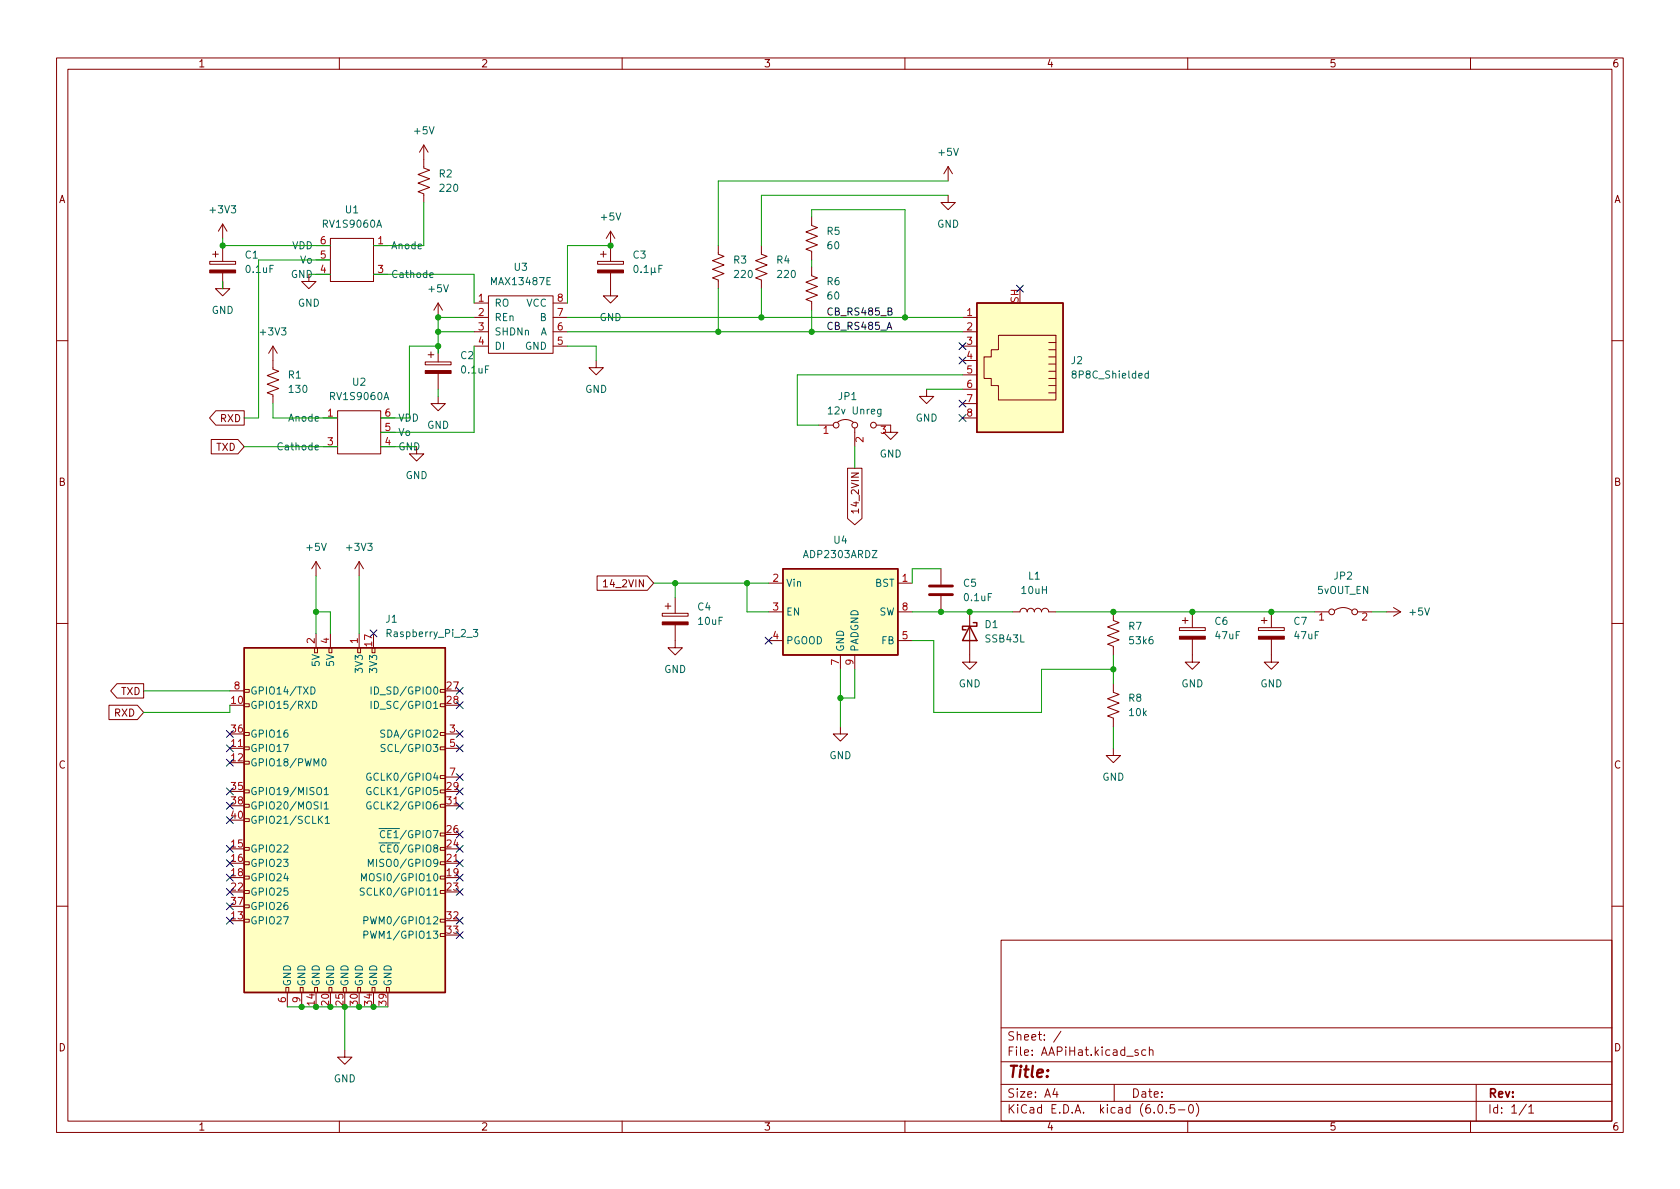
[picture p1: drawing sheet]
<svg xmlns="http://www.w3.org/2000/svg" width="297mm" height="210mm" viewBox="0 0 297 210" stroke-linecap="round" stroke-linejoin="round" font-family="sans-serif">
<g fill="none" stroke="#840000" stroke-width=".18">
<path d="M10 10.2h277v190.1h-277zM12 12.2h273v186.1h-273zM60 10.2v2M110 10.2v2M160 10.2v2M210 10.2v2M260 10.2v2M39.4 39.6l-.8 1.3M39.4 39.6v2.6M39.4 39.6l.7 1.3M74.9 25.6v4.1l1 .4-2 .8 2 .7-2 .8 2 .7-2 .8 1 .4v1.5M74.9 25.6l-.7 1.3"/>
<path d="M74.9 25.6l.8 1.3M143.5 38.3v1.6l1 .4-2 .7 2 .8-2 .7 2 .8-2 .8 1 .3v1.6M167.6 34.5v1.3h1.3l-1.3 1.3-1.2-1.3h1.2M167.6 29.5l-.7 1.2M167.6 29.5v2.5M167.6 29.5l.8 1.2M37.1 46.2h4.6v.5h-4.6zM37.6 45h1M38.1 44.4v1.1M39.4 48.3v2.7h-1.3l1.3 1.3 1.2-1.3h-1.2v-1.2M39.4 43.4v2.8M54.6 48.5v1.3h1.3l-1.3 1.2-1.3-1.2h1.3"/>
<path d="M55.9 43.4h2.5M55.9 48.5h2.5M55.9 46h2.5M58.4 42.2h7.6v7.6h-7.6zM66 43.4h2.6M66 48.5h2.6M77.5 53.6v2.5M77.5 53.6l-.8 1.3M77.5 53.6l.7 1.3M83.8 53.6h2.6M83.8 56.1h2.6M83.8 58.7h2.6"/>
<path d="M86.4 52.3h11.4v10.2h-11.4zM97.8 53.6h2.5M97.8 56.1h2.5M97.8 58.7h2.5M105.7 46.2h4.5v.5h-4.5zM106.2 45h1M106.7 44.4v1.1M107.9 48.3v4h1.3l-1.3 1.3-1.2-1.3h1.2M107.9 40.9v5.3M107.9 40.9l-.7 1.3M107.9 40.9l.8 1.3M127 43.4v1.6l1 .3-2 .8 2 .8-2 .7 2 .8-2 .7 1 .4v1.5"/>
<path d="M134.6 43.4v1.6l1 .3-2 .8 2 .8-2 .7 2 .8-2 .7 1 .4v1.5M143.5 47.2v1.6l1 .3-2 .8 2 .8-2 .7 2 .8-2 .8 1 .3v1.6M170.2 56.1h2.5M170.2 58.7h2.5M176.5 59.3h10.2v11.4h-10.2v-2.5h-1.2v-1.3h-1.3v-3.8h1.3v-1.3h1.2zM10 60.2h2M37.4 77.7h4.7l1.1 1.3-1.1 1.3h-4.7zM38.2 72.6h5v2.6h-5l-1.2-1.3zM48.3 61.2v4.1l1 .4-2.1 .7 2.1 .8-2.1 .7 2.1 .8-2.1 .8 1.1 .3v1.6M48.3 61.2l-.8 1.3M48.3 61.2l.7 1.3M57.1 73.9h2.6"/>
<path d="M57.1 79h2.6M59.7 72.6h7.6v7.7h-7.6zM67.3 73.9h2.5M67.3 79h2.5M67.3 76.4h2.5M73.7 79v1.3h1.2l-1.2 1.2-1.3-1.2h1.3M75.2 64h4.6v.5h-4.6zM75.7 62.7h1M76.2 62.2v1M77.5 70.1v1.3h1.2l-1.2 1.2-1.3-1.2h1.3M77.5 61.2v2.8M77.5 66v2.8"/>
<path d="M83.8 61.2h2.6M97.8 61.2h2.5M105.4 63.7v1.3h1.3l-1.3 1.3-1.3-1.3h1.3M144.8 75.2h2.5M148.1 74.7a2.26 2.26 0 0 1 2.8 0M151.1 75.7v3.3M154.9 75.2h2.6v1.2h1.2l-1.2 1.3-1.3-1.3h1.3M163.8 68.8v1.3h1.3l-1.3 1.3-1.2-1.3h1.2M170.2 61.2h2.5M170.2 63.7h2.5M170.2 66.3h2.5M170.2 68.8h2.5"/>
<path d="M170.2 71.4h2.5M170.2 73.9h2.5M185.4 60.6h1.3M185.4 61.8h1.3M185.4 63.1h1.3M185.4 64.4h1.3M185.4 65.7h1.3M185.4 66.9h1.3M185.4 68.2h1.3M185.4 69.5h1.3M285 60.2h2M55.9 99.3l-.8 1.3"/>
<path d="M55.9 99.3v2.5M55.9 99.3l.7 1.3M63.5 99.3l-.8 1.3M63.5 99.3v2.5M63.5 99.3l.8 1.3M149.9 82.8h2.5v8.9l-1.3 1.1-1.2-1.1zM151.8 90.4h-1.3l.4 .3M151.8 90v.7M10 110.2h2M55.6 114.5h.5v.9h-.5zM55.9 112v2.5M58.2 114.5h.5v.9h-.5z"/>
<path d="M58.4 112v2.5M63.2 114.5h.6v.9h-.6zM63.5 112v2.5M65.8 114.5h.5v.9h-.5zM105.6 101.8h8.9l1.1 1.3-1.1 1.3h-8.9zM106.7 102.9l.3-.4v1.3M106.7 103.8h.7M117.1 108.5h4.6v.5h-4.6zM117.6 107.2h1M118.1 106.7v1M119.4 110.5v4h1.2l-1.2 1.3-1.3-1.3h1.3M119.4 105.7v2.8"/>
<path d="M135.9 108.2h2.5M135.9 103.1h2.5M135.9 113.3h2.5M148.6 115.8v2.6M151.1 115.8v2.6M158.7 108.2h2.6M158.7 103.1h2.6M158.7 113.3h2.6M166.4 100.6v2.8M166.4 105.4v2.8M171.4 108.2v8.9h1.3l-1.3 1.3-1.2-1.3h1.2M179.1 108.2h1.2a.64 .64 0 0 1 .7-.6 .64 .64 0 0 1 .6 .6 .64 .64 0 0 1 .6-.6 .64 .64 0 0 1 .7 .6 .64 .64 0 0 1 .6-.6 .64 .64 0 0 1 .6 .6 .64 .64 0 0 1 .7-.6 .64 .64 0 0 1 .6 .6h1.3"/>
<path d="M196.8 108.2v1.5l1.1 .4-2.1 .8 2.1 .7-2.1 .8 2.1 .8-2.1 .7 1 .4v1.5M208.5 111h4.6v.5h-4.6zM209 109.7h1.1M209.5 109.2v1M210.8 113v4.1h1.3l-1.3 1.3-1.3-1.3h1.3M210.8 108.2v2.8M222.5 111h4.6v.5h-4.6zM223 109.7h1M223.5 109.2v1M224.8 113v4.1h1.3l-1.3 1.3-1.3-1.3h1.3M224.8 108.2v2.8M232.4 108.2h2.5"/>
<path d="M236 107.9a2.54 2.54 0 0 1 3 0M240 108.2h2.6M245.1 108.2h2.5M246.4 107.4l1.2 .8M247.6 108.2l-1.2 .8M285 110.2h2M19.3 124.7h5l1.1 1.3-1.1 1.2h-5zM20.7 120.9h4.7v2.5h-4.7l-1.1-1.2zM40.6 132.3h2.6M40.6 122.2h2.6M43.2 139.7h.9v.5h-.9zM43.2 134.6h.9v.5h-.9z"/>
<path d="M43.2 132.1h.9v.5h-.9zM43.2 129.5h.9v.5h-.9zM43.2 124.5h.9v.5h-.9zM43.2 121.9h.9v.5h-.9zM77.9 139.7h.8v.5h-.8zM77.9 137.2h.8v.5h-.8zM77.9 132.1h.8v.5h-.8zM77.9 129.5h.8v.5h-.8zM77.9 124.5h.8v.5h-.8zM77.9 121.9h.8v.5h-.8zM78.7 132.3h2.6M78.7 129.8h2.6"/>
<path d="M78.7 137.4h2.6M148.6 128.5v1.3h1.3l-1.3 1.3-1.3-1.3h1.3M196.8 120.9v1.5l1.1 .4-2.1 .8 2.1 .7-2.1 .8 2.1 .8-2.1 .7 1 .4v1.5M196.8 132.3v1.3h1.3l-1.3 1.3-1.2-1.3h1.2M43.2 157.5h.9v.5h-.9zM43.2 154.9h.9v.5h-.9zM43.2 152.4h.9v.5h-.9zM43.2 149.9h.9v.5h-.9zM43.2 144.8h.9v.5h-.9zM43.2 142.2h.9v.5h-.9zM77.9 157.5h.8v.5h-.8zM77.9 154.9h.8v.5h-.8z"/>
<path d="M77.9 152.4h.8v.5h-.8zM77.9 142.2h.8v.5h-.8zM78.7 152.6h2.6M78.7 142.5h2.6M10 160.2h2M43.2 162.6h.9v.5h-.9zM43.2 160h.9v.5h-.9zM50.5 174.6h.6v.9h-.6zM50.8 175.5v2.5M53.1 174.6h.5v.9h-.5zM53.3 175.5v2.5M55.6 174.6h.5v.9h-.5z"/>
<path d="M58.2 174.6h.5v.9h-.5zM60.7 174.6h.5v.9h-.5zM63.2 174.6h.6v.9h-.6zM65.8 174.6h.5v.9h-.5zM68.3 174.6h.5v.9h-.5zM77.9 165.1h.8v.5h-.8zM77.9 162.6h.8v.5h-.8zM177 166.3h108v32h-108zM285 160.2h2M60 198.3v2M61 185.7v1.2h1.2l-1.2 1.3-1.3-1.3h1.3M110 198.3v2"/>
<path d="M160 198.3v2M177 194.8h108M177 191.8h108M177 187.8h108M177 181.8h108M186.5 192.5l-.4 1h1M186.9 193v1M187.6 182.4l-1.3 1.9M197 191.8v3M201.2 185.7l-.3-.1-.3 .2 .1 .3 .5 .1v.4h-.6M202.6 185.7l-.5-.1-.2 .3v.4l.1 .3h.6M203.2 185.8l.2-.2 .4 .1 .1 .9"/>
<path d="M203.2 185.1v1.5M204.9 195.4l.2-.1a.81 .81 0 0 1 .6 .7 .81 .81 0 0 1-.3 .8h-.2a.81 .81 0 0 1-.6-.6 .81 .81 0 0 1 .3-.8zM206.2 196.7v.1M207.6 195.3h-.7v.7l.2-.1 .5 .1 .1 .2-.1 .5-.2 .1-.5-.1M208.4 196.3h1.1M210 198.3v2M210.4 195.4l.1-.1a.81 .81 0 0 1 .6 .7 .81 .81 0 0 1-.3 .8h-.2a.81 .81 0 0 1-.5-.6 .81 .81 0 0 1 .3-.8zM211.5 195.1a1.72 1.72 0 0 1 0 2.3M260 198.3v2M261 191.8v6.5M269.9 195.3l-1.3 1.9M270.3 195.8l.4-.5v1.5"/>
<path d="M270.3 196.8h.9"/>
<circle cx="147.8" cy="75.2" r=".51"/>
<circle cx="151.1" cy="75.2" r=".51"/>
<circle cx="154.4" cy="75.2" r=".51"/>
<circle cx="235.5" cy="108.2" r=".51"/>
<circle cx="239.5" cy="108.2" r=".51"/>
</g>
<g fill="none" stroke="#006464" stroke-width=".18">
<path d="M76 48.7l.6-.2-.1-.2-.3-.1-.2 .2 .1 .6h.4M112.3 47l.1-.1a.68 .68 0 0 1 .4 .7 .68 .68 0 0 1-.4 .6 .84 .84 0 0 1-.1-1.2zM113.4 48.1v.1M113.9 47.3l.4-.4v1.3M113.9 48.2h.7M115.2 47.3v1.3M115.8 48l.2 .2M115.8 47.3l-.1 .8-.4 .1-.1-.2M116.5 47.5h.4M117.1 46.9h-.6v1.3M155.8 72.4v1l-.3 .2h-.3M155.8 72.4h-.4l-.2 .2 .1 .6h.5"/>
<path d="M203 66.1l-.3-.1-.3 .3 .2 .5h.4M203 65.6v1.3M83.7 111.3h.8l-.5 .5 .4 .1v.6l-.2 .1-.5-.1M55 121.5a.64 .64 0 0 1 .7 .6 .64 .64 0 0 1-.7 .6zM55.3 124a.64 .64 0 0 1 .7 .6 .64 .64 0 0 1-.7 .7zM57.1 134.2h.1a.68 .68 0 0 1 .5 .6 .68 .68 0 0 1-.5 .6 .84 .84 0 0 1-.1-1.2zM57.3 139.6l.4-.3v1.2M65.6 139.3a.59 .59 0 0 0-.8 .6 .59 .59 0 0 0 .8 .6v-.5h-.2M65.6 136.8a.59 .59 0 0 0-.8 .5 .59 .59 0 0 0 .8 .6v-.5h-.2M65.6 121.5v1.2M65.6 124v1.3M68 129.2l-.5-.1-.2 .2 .1 .3 .6 .3v.3l-.2 .2-.5-.1"/>
<path d="M68.1 131.7l-.5-.1-.2 .2v.3l.6 .3 .1 .3-.2 .2-.5-.1M56.5 144.9l.5 .7M57 144.3l-.7 .8M57.3 142.2l.4-.4v1.3M57.3 140.5h.8M57.3 143.1h.8M57.5 144.7l.4-.4v1.3M57.5 145.6h.7M63.9 155.8v-1.3l.4 .9 .5-.9v1.3M64.4 157.1l-.5-.1-.2 .2v.3l.6 .3 .1 .3-.2 .2-.5-.1M65.1 153.2v-1.2l.5 .9 .4-.9v1.2M65.6 141.9a.59 .59 0 0 0-.8 .5 .59 .59 0 0 0 .8 .6v-.5h-.2"/>
<path d="M64.3 162.8l.6-.1 .2-.2-.1-.3-.7-.1v1.3M64.3 165.3h.6l.2-.2-.1-.3-.7-.1v1.2"/>
</g>
<g fill="#ffffc2" stroke="#ffffc2" stroke-width=".18">
<path d="M172.7 53.6h15.3v22.8h-15.3z"/>
<path d="M138.4 100.6h20.3v15.2h-20.3z"/>
<path d="M43.2 114.5h35.5v61h-35.5z"/>
</g>
<path d="M172.7 53.6h15.3v22.8h-15.3zM43.2 114.5h35.5v61h-35.5zM138.4 100.6h20.3v15.2h-20.3zM171.4 110.7l1.3 2.6h-2.5zM172.1 110.1h.6v.6h-2.5v.7h.6" fill="none" stroke="#840000" stroke-width=".25"/>
<g fill="#840000" stroke="#840000" stroke-width=".18">
<path d="M37.1 47.7h4.6v.6h-4.6z"/>
<path d="M75.2 65.5h4.6v.5h-4.6z"/>
<path d="M222.5 112.5h4.6v.5h-4.6z"/>
<path d="M117.1 110h4.6v.5h-4.6z"/>
<path d="M208.5 112.5h4.6v.5h-4.6z"/>
<path d="M105.7 47.7h4.5v.6h-4.5z"/>
</g>
<path d="M164.3 103.6h4.1M164.3 105.2h4.1" fill="none" stroke="#840000" stroke-width=".51"/>
<path d="M156.8 58.3l.5-1.3 .4 1.3M157 55.1l.6-.1 .1-.2-.1-.2-.6-.2v1.3h.5l.2-.1v-.3l-.3-.2" fill="none" stroke="#0f0f0f" stroke-width=".18"/>
<g fill="none" stroke="#009600" stroke-width=".18">
<path d="M74.9 35.8v7.6h-8.9M143.5 38.3v-1.2h16.5v19M167.6 34.5h-33v8.9M167.6 32h-40.6v11.4M39.4 42.2v1.2h19M39.4 49.8v1.2M54.6 48.5h3.8M58.4 46h-12.7v27.9h-2.5M66 48.5h17.8v5.1M77.5 58.7h6.3M83.8 56.1h-6.3v6.4M100.3 58.7h69.9"/>
<path d="M100.3 56.1h69.9M107.9 43.4h-7.6v10.2M127 51v7.7M134.6 51v5.1M143.5 46v1.2M143.5 54.9v3.8M43.2 79h16.5M48.3 71.4v2.5h11.4M67.3 79h6.4M77.5 61.2h-5.1v12.7h-5.1M77.5 68.8v1.3M83.8 61.2v15.2h-16.5"/>
<path d="M100.3 61.2h5.1v2.5M151.1 79v3.8M163.8 68.8h6.4M170.2 66.3h-29.2v8.9h3.8M55.9 101.8v10.2M55.9 108.2h2.5v3.8M63.5 101.8v10.2M115.6 103.1h20.3M119.4 103.1v2.6M132.1 103.1v5.1h3.8M148.6 118.4v10.1M151.1 118.4v5h-2.5"/>
<path d="M161.3 113.3h3.8v12.7h19v-7.6h12.7M161.3 108.2h17.8M166.4 100.6h-5.1v2.5M186.7 108.2h45.7M196.8 115.8v5.1M242.6 108.2h2.5M25.4 122.2h15.2M40.6 124.7v1.3h-15.2M196.8 128.5v3.8M50.8 178h17.8M61 178v7.7"/>
</g>
<g fill="none" stroke="#000084" stroke-width=".18">
<path d="M179.7 50.4l1.2 1.3M180.9 50.4l-1.2 1.3M169.6 60.6l1.2 1.2M169.6 73.3l1.2 1.2M169.6 70.8l1.2 1.2M169.6 63.1l1.2 1.3M170.8 60.6l-1.2 1.2M170.8 73.3l-1.2 1.2M170.8 70.8l-1.2 1.2M170.8 63.1l-1.2 1.3M65.4 111.4l1.2 1.2M66.6 111.4l-1.2 1.2"/>
<path d="M135.3 112.7l1.2 1.2M136.5 112.7l-1.2 1.2M40 129.2l1.2 1.2M40 139.3l1.2 1.3M40 131.7l1.2 1.2M40 134.3l1.2 1.2M41.2 129.2l-1.2 1.2M41.2 139.3l-1.2 1.3M41.2 131.7l-1.2 1.2M41.2 134.3l-1.2 1.2M80.7 124.1l1.2 1.2M80.7 121.6l1.2 1.2"/>
<path d="M80.7 136.8l1.2 1.2M80.7 131.7l1.2 1.2M80.7 129.2l1.2 1.2M80.7 139.3l1.2 1.3M81.9 121.6l-1.2 1.2M81.9 124.1l-1.2 1.2M81.9 136.8l-1.2 1.2M81.9 131.7l-1.2 1.2M81.9 129.2l-1.2 1.2M81.9 139.3l-1.2 1.3M40 159.7l1.2 1.2M40 157.1l1.2 1.2"/>
<path d="M40 154.6l1.2 1.2M40 152l1.2 1.3M40 149.5l1.2 1.2M40 144.4l1.2 1.2M40 141.9l1.2 1.2M41.2 159.7l-1.2 1.2M41.2 157.1l-1.2 1.2M41.2 154.6l-1.2 1.2M41.2 152l-1.2 1.3M41.2 149.5l-1.2 1.2M41.2 144.4l-1.2 1.2M41.2 141.9l-1.2 1.2"/>
<path d="M80.7 154.6l1.2 1.2M80.7 157.1l1.2 1.2M80.7 141.9l1.2 1.2M80.7 147l1.2 1.2M80.7 149.5l1.2 1.2M80.7 152l1.2 1.3M81.9 154.6l-1.2 1.2M81.9 157.1l-1.2 1.2M81.9 141.9l-1.2 1.2M81.9 147l-1.2 1.2M81.9 149.5l-1.2 1.2M81.9 152l-1.2 1.3"/>
<path d="M40 162.2l1.2 1.2M41.2 162.2l-1.2 1.2M80.7 162.2l1.2 1.2M80.7 164.7l1.2 1.3M81.9 162.2l-1.2 1.2M81.9 164.7l-1.2 1.3"/>
</g>
<g fill="#009600" stroke="#009600" stroke-width=".18">
<circle cx="160" cy="56.1" r=".46"/>
<circle cx="63.5" cy="178" r=".46"/>
<circle cx="61" cy="178" r=".46"/>
<circle cx="58.4" cy="178" r=".46"/>
<circle cx="66" cy="178" r=".46"/>
<circle cx="53.3" cy="178" r=".46"/>
<circle cx="55.9" cy="178" r=".46"/>
<circle cx="143.5" cy="58.7" r=".46"/>
<circle cx="127" cy="58.7" r=".46"/>
<circle cx="134.6" cy="56.1" r=".46"/>
<circle cx="55.9" cy="108.2" r=".46"/>
<circle cx="119.4" cy="103.1" r=".46"/>
<circle cx="107.9" cy="43.4" r=".46"/>
<circle cx="196.8" cy="118.4" r=".46"/>
<circle cx="196.8" cy="108.2" r=".46"/>
<circle cx="148.6" cy="123.4" r=".46"/>
<circle cx="210.8" cy="108.2" r=".46"/>
<circle cx="171.4" cy="108.2" r=".46"/>
<circle cx="166.4" cy="108.2" r=".46"/>
<circle cx="132.1" cy="103.1" r=".46"/>
<circle cx="224.8" cy="108.2" r=".46"/>
<circle cx="77.5" cy="56.1" r=".46"/>
<circle cx="77.5" cy="61.2" r=".46"/>
<circle cx="39.4" cy="43.4" r=".46"/>
<circle cx="77.5" cy="58.7" r=".46"/>
</g>
<text font-size="2.8" fill="#840000" x="178" y="190.6">Title:</text>
<g font-size="2.1" fill="#840000">
<text x="178" y="184">Sheet: /</text>
<text x="178" y="186.7">File: AAPiHat.kicad_sch</text>
<text x="178" y="196.9">KiCad E.D.A. kicad (6.0.5-0)</text>
<text x="178" y="194.1">Size: A4</text>
<text x="200" y="194.1">Date:</text>
<text x="263" y="194.1">Rev:</text>
<text x="263" y="196.9">Id: 1/1</text>
</g>
<g font-size="1.8" fill="#840000">
<text x="35" y="11.9">1</text>
<text x="85" y="11.9">2</text>
<text x="135" y="11.9">3</text>
<text x="185" y="11.9">4</text>
<text x="235" y="11.9">5</text>
<text x="285" y="11.9">6</text>
<text x="10.3" y="35.9">A</text>
<text x="285.3" y="35.9">A</text>
<text x="39" y="74.6">RXD</text>
<text x="38.2" y="79.7">TXD</text>
<text x="10.3" y="85.9">B</text>
<text x="285.3" y="85.9">B</text>
<text x="151.9" y="90.2" transform="rotate(-90 151.9 90.2)">14_2VIN</text>
<text x="107.3" y="103.8">14_2VIN</text>
<text x="21.4" y="122.9">TXD</text>
<text x="20.2" y="126.7">RXD</text>
<text x="10.3" y="135.9">C</text>
<text x="285.3" y="135.9">C</text>
<text x="10.3" y="185.9">D</text>
<text x="285.3" y="185.9">D</text>
<text x="35" y="199.9">1</text>
<text x="85" y="199.9">2</text>
<text x="135" y="199.9">3</text>
<text x="185" y="199.9">4</text>
<text x="235" y="199.9">5</text>
<text x="285" y="199.9">6</text>
</g>
<g font-size="1.8" fill="#006464">
<text x="73.3" y="23.7">+5V</text>
<text x="166" y="27.6">+5V</text>
<text x="77.7" y="31.4">R2</text>
<text x="77.9" y="33.9">220</text>
<text x="37.3" y="37.7">+3V3</text>
<text x="57.3" y="40.3">RV1S9060A</text>
<text x="61.1" y="37.7">U1</text>
<text x="106.4" y="39">+5V</text>
<text x="146.2" y="41.5">R5</text>
<text x="165.7" y="40.3">GND</text>
<text x="43.4" y="45.7">C1</text>
<text x="51.6" y="44.1">VDD</text>
<text x="53.1" y="46.6">Vo</text>
<text x="69.1" y="44.1">Anode</text>
<text x="90.9" y="47.9">U3</text>
<text x="111.9" y="45.7">C3</text>
<text x="129.7" y="46.6">R3</text>
<text x="137.3" y="46.6">R4</text>
<text x="146.4" y="44.1">60</text>
<text x="43.6" y="48.3">0.1uF</text>
<text x="51.4" y="49.1">GND</text>
<text x="69.1" y="49.1">Cathode</text>
<text x="75.9" y="51.7">+5V</text>
<text x="87.1" y="50.4">MAX13487E</text>
<text x="130" y="49.1">220</text>
<text x="137.6" y="49.1">220</text>
<text x="146.2" y="50.4">R6</text>
<text x="146.4" y="53">60</text>
<text x="37.4" y="55.5">GND</text>
<text x="46.2" y="59.3">+3V3</text>
<text x="52.6" y="54.2">GND</text>
<text x="87.4" y="54.2">RO</text>
<text x="87.4" y="56.8">REn</text>
<text x="87.4" y="59.3">SHDNn</text>
<text x="93" y="54.2">VCC</text>
<text x="95.5" y="59.3">A</text>
<text x="95.5" y="56.8">B</text>
<text x="106" y="56.8">GND</text>
<text x="81.5" y="63.5">C2</text>
<text x="87.4" y="61.8">DI</text>
<text x="92.8" y="61.8">GND</text>
<text x="189.4" y="64.4">J2</text>
<text x="51" y="66.9">R1</text>
<text x="51.2" y="69.5">130</text>
<text x="58.6" y="70.7">RV1S9060A</text>
<text x="62.4" y="68.2">U2</text>
<text x="81.7" y="66">0.1uF</text>
<text x="103.4" y="69.5">GND</text>
<text x="148.3" y="70.7">JP1</text>
<text x="189.9" y="66.9">8P8C_Shielded</text>
<text x="51.1" y="74.5">Anode</text>
<text x="70.4" y="77.1">Vo</text>
<text x="70.4" y="74.5">VDD</text>
<text x="75.5" y="75.8">GND</text>
<text x="146.9" y="73.3">12v Unreg</text>
<text x="161.9" y="74.5">GND</text>
<text x="49.6" y="79.6">Cathode</text>
<text x="70.4" y="79.6">GND</text>
<text x="155.5" y="80.9">GND</text>
<text x="71.7" y="84.7">GND</text>
<text x="54.3" y="97.4">+5V</text>
<text x="61.4" y="97.4">+3V3</text>
<text x="142.3" y="98.7">ADP2303ARDZ</text>
<text x="147.5" y="96.1">U4</text>
<text x="123.4" y="107.9">C4</text>
<text x="138.9" y="103.8">Vin</text>
<text x="154.7" y="103.8">BST</text>
<text x="170.4" y="103.8">C5</text>
<text x="170.6" y="106.3">0.1uF</text>
<text x="180.7" y="105">10uH</text>
<text x="181.8" y="102.5">L1</text>
<text x="232.9" y="105">5vOUT_EN</text>
<text x="235.9" y="102.5">JP2</text>
<text x="68.2" y="110.1">J1</text>
<text x="68.8" y="112.6">Raspberry_Pi_2_3</text>
<text x="123.5" y="110.5">10uF</text>
<text x="138.9" y="108.8">EN</text>
<text x="138.9" y="113.9">PGOOD</text>
<text x="155.4" y="108.8">SW</text>
<text x="155.9" y="113.9">FB</text>
<text x="174.2" y="111.1">D1</text>
<text x="174.3" y="113.6">SSB43L</text>
<text x="199.6" y="111.4">R7</text>
<text x="199.8" y="113.9">53k6</text>
<text x="214.8" y="110.5">C6</text>
<text x="215" y="113">47uF</text>
<text x="228.8" y="110.5">C7</text>
<text x="228.9" y="113">47uF</text>
<text x="249.3" y="108.8">+5V</text>
<text x="56.5" y="117.7" transform="rotate(-90 56.5 117.7)">5V</text>
<text x="59.1" y="117.7" transform="rotate(-90 59.1 117.7)">5V</text>
<text x="64.1" y="118.7" transform="rotate(-90 64.1 118.7)">3V3</text>
<text x="66.7" y="118.7" transform="rotate(-90 66.7 118.7)">3V3</text>
<text x="117.4" y="119">GND</text>
<text x="149.2" y="115.3" transform="rotate(-90 149.2 115.3)">GND</text>
<text x="151.8" y="115.3" transform="rotate(-90 151.8 115.3)">PADGND</text>
<text x="44.2" y="125.3">GPIO15/RXD</text>
<text x="44.2" y="122.8">GPIO14/TXD</text>
<text x="66.6" y="122.8">ID_SD/GPIO0</text>
<text x="66.6" y="125.3">ID_SC/GPIO1</text>
<text x="169.5" y="121.5">GND</text>
<text x="199.6" y="124.1">R8</text>
<text x="208.9" y="121.5">GND</text>
<text x="222.8" y="121.5">GND</text>
<text x="44.2" y="130.4">GPIO16</text>
<text x="68.1" y="130.4">SDA/GPIO2</text>
<text x="199.7" y="126.6">10k</text>
<text x="44.2" y="133">GPIO17</text>
<text x="44.2" y="135.5">GPIO18/PWM0</text>
<text x="68.3" y="133">SCL/GPIO3</text>
<text x="146.6" y="134.2">GND</text>
<text x="44.2" y="140.6">GPIO19/MISO1</text>
<text x="44.2" y="143.1">GPIO20/MOSI1</text>
<text x="65.8" y="140.6">GCLK1/GPIO5</text>
<text x="65.8" y="143.1">GCLK2/GPIO6</text>
<text x="65.8" y="138">GCLK0/GPIO4</text>
<text x="194.9" y="138">GND</text>
<text x="44.2" y="145.7">GPIO21/SCLK1</text>
<text x="67" y="148.2">~{CE1}/GPIO7</text>
<text x="44.2" y="150.7">GPIO22</text>
<text x="44.2" y="153.3">GPIO23</text>
<text x="44.2" y="155.8">GPIO24</text>
<text x="65.3" y="155.8">MOSI0/GPIO10</text>
<text x="66.3" y="153.3">MISO0/GPIO9</text>
<text x="67" y="150.7">~{CE0}/GPIO8</text>
<text x="44.2" y="158.4">GPIO25</text>
<text x="44.2" y="160.9">GPIO26</text>
<text x="65" y="158.4">SCLK0/GPIO11</text>
<text x="44.2" y="163.4">GPIO27</text>
<text x="65.5" y="163.4">PWM0/GPIO12</text>
<text x="65.5" y="166">PWM1/GPIO13</text>
<text x="51.4" y="174.5" transform="rotate(-90 51.4 174.5)">GND</text>
<text x="54" y="174.5" transform="rotate(-90 54 174.5)">GND</text>
<text x="56.5" y="174.5" transform="rotate(-90 56.5 174.5)">GND</text>
<text x="59.1" y="174.5" transform="rotate(-90 59.1 174.5)">GND</text>
<text x="61.6" y="174.5" transform="rotate(-90 61.6 174.5)">GND</text>
<text x="64.1" y="174.5" transform="rotate(-90 64.1 174.5)">GND</text>
<text x="66.7" y="174.5" transform="rotate(-90 66.7 174.5)">GND</text>
<text x="69.2" y="174.5" transform="rotate(-90 69.2 174.5)">GND</text>
<text x="59" y="191.4">GND</text>
</g>
<g font-size="1.8" fill="#a90000">
<text x="56.7" y="45.7">5</text>
<text x="56.7" y="43.2">6</text>
<text x="66.8" y="43.2">1</text>
<text x="56.7" y="48.3">4</text>
<text x="66.8" y="48.3">3</text>
<text x="84.6" y="53.3">1</text>
<text x="98.6" y="53.3">8</text>
<text x="180.1" y="53.5" transform="rotate(-90 180.1 53.5)">SH</text>
<text x="84.6" y="55.9">2</text>
<text x="84.6" y="58.4">3</text>
<text x="98.6" y="58.4">6</text>
<text x="98.6" y="55.9">7</text>
<text x="171" y="55.9">1</text>
<text x="171" y="58.4">2</text>
<text x="84.6" y="61">4</text>
<text x="98.6" y="61">5</text>
<text x="171" y="61">3</text>
<text x="171" y="63.5">4</text>
<text x="171" y="66">5</text>
<text x="171" y="68.6">6</text>
<text x="171" y="71.1">7</text>
<text x="57.9" y="73.7">1</text>
<text x="68.1" y="76.2">5</text>
<text x="68.1" y="73.7">6</text>
<text x="145.6" y="76.7">1</text>
<text x="155.7" y="76.7">3</text>
<text x="171" y="73.7">8</text>
<text x="57.9" y="78.7">3</text>
<text x="68.1" y="78.7">4</text>
<text x="152.7" y="78.2" transform="rotate(-90 152.7 78.2)">2</text>
<text x="136.7" y="102.9">2</text>
<text x="136.7" y="107.9">3</text>
<text x="159.5" y="102.9">1</text>
<text x="159.5" y="107.9">8</text>
<text x="55.6" y="113.8" transform="rotate(-90 55.6 113.8)">2</text>
<text x="58.2" y="113.8" transform="rotate(-90 58.2 113.8)">4</text>
<text x="63.2" y="113.8" transform="rotate(-90 63.2 113.8)">1</text>
<text x="136.7" y="113">4</text>
<text x="159.5" y="113">5</text>
<text x="233.2" y="109.7">1</text>
<text x="240.8" y="109.7">2</text>
<text x="65.8" y="114.3" transform="rotate(-90 65.8 114.3)">17</text>
<text x="148.3" y="117.6" transform="rotate(-90 148.3 117.6)">7</text>
<text x="150.9" y="117.6" transform="rotate(-90 150.9 117.6)">9</text>
<text x="40.9" y="124.5">10</text>
<text x="41.4" y="121.9">8</text>
<text x="79" y="121.9">27</text>
<text x="79" y="124.5">28</text>
<text x="40.9" y="129.5">36</text>
<text x="79.5" y="129.5">3</text>
<text x="40.9" y="132.1">11</text>
<text x="40.9" y="134.6">12</text>
<text x="79.5" y="132.1">5</text>
<text x="79.5" y="137.2">7</text>
<text x="40.9" y="139.7">35</text>
<text x="40.9" y="142.2">38</text>
<text x="79" y="139.7">29</text>
<text x="79" y="142.2">31</text>
<text x="40.9" y="149.9">15</text>
<text x="40.9" y="144.8">40</text>
<text x="79" y="149.9">24</text>
<text x="79" y="147.3">26</text>
<text x="40.9" y="152.4">16</text>
<text x="40.9" y="154.9">18</text>
<text x="79" y="154.9">19</text>
<text x="79" y="152.4">21</text>
<text x="40.9" y="157.5">22</text>
<text x="40.9" y="160">37</text>
<text x="79" y="157.5">23</text>
<text x="40.9" y="162.6">13</text>
<text x="79" y="162.6">32</text>
<text x="79" y="165.1">33</text>
<text x="50.5" y="177.3" transform="rotate(-90 50.5 177.3)">6</text>
<text x="53.1" y="177.3" transform="rotate(-90 53.1 177.3)">9</text>
<text x="55.6" y="177.8" transform="rotate(-90 55.6 177.8)">14</text>
<text x="58.2" y="177.8" transform="rotate(-90 58.2 177.8)">20</text>
<text x="60.7" y="177.8" transform="rotate(-90 60.7 177.8)">25</text>
<text x="63.2" y="177.8" transform="rotate(-90 63.2 177.8)">30</text>
<text x="65.8" y="177.8" transform="rotate(-90 65.8 177.8)">34</text>
<text x="68.3" y="177.8" transform="rotate(-90 68.3 177.8)">39</text>
</g>
<g font-size="1.8" fill="#0f0f0f">
<text x="146" y="55.8">CB_RS485_B</text>
<text x="146" y="58.3">CB_RS485_A</text>
</g>
</svg>
